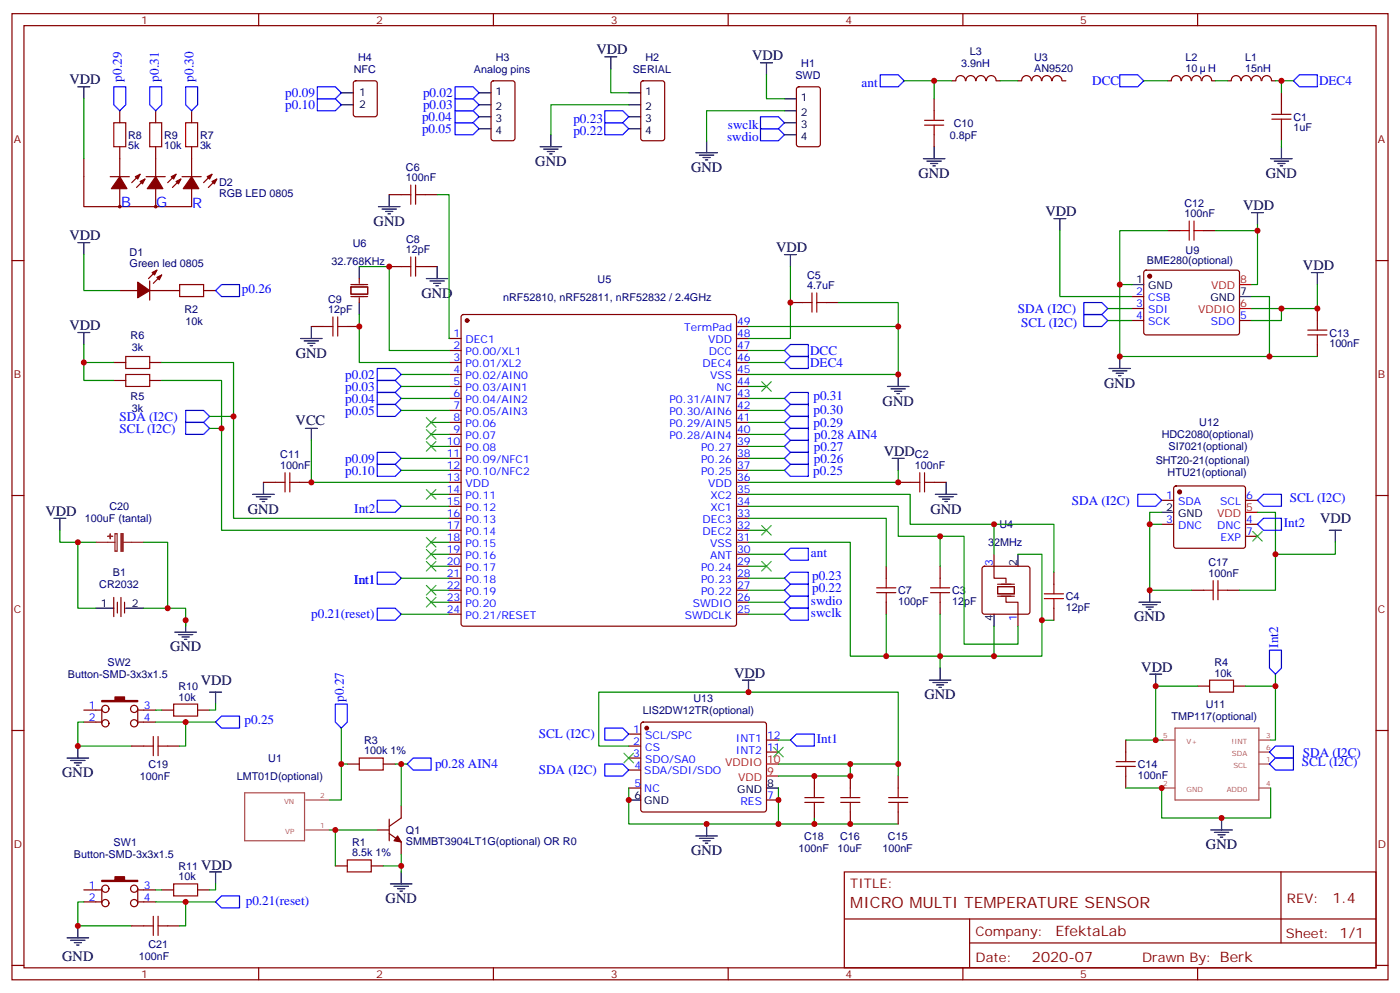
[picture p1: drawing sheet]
<svg xmlns="http://www.w3.org/2000/svg" width="412mm" height="292mm" viewBox="0 0 412 292" stroke-linecap="round" stroke-linejoin="round" font-family="sans-serif">
<g fill="none" stroke="#870000" stroke-width=".35">
<path d="M3.5 4h405.4v284.4h-405.4zM7.1 7.5h398.2v277.3h-398.2zM76.2 4v3.5M145.3 4v3.5M214.5 4v3.5M283.6 4v3.5M352.8 4v3.5M35.3 32.6v3.5M45.9 32.6v3.5M56.4 32.6v3.5M104.3 24l.5-.2h5.6l.7 .4v9.5l-.4 .6-5.9 .1-.7-.5v-9.4zM144.9 24l.4-.2h5.7l.6 .4 .1 16.5-.5 .7h-5.9l-.6-.4-.1-16.5z"/>
<path d="M189 24l.4-.2h5.7l.6 .4 .1 16.5-.5 .7h-5.9l-.6-.4-.1-16.5zM234.8 25.7l.5-.2h5.6l.7 .5 .1 16.5-.5 .6-5.9 .1-.6-.5-.1-16.5zM275.2 29.1v3.5M275.2 39.7v3.5M284.4 23.8a1.41 1.41 0 0 0-1.4-1.6 1.41 1.41 0 0 0-1.4 1.6h-1.1M284.6 23.8a1.41 1.41 0 0 1 1.4-1.6 1.41 1.41 0 0 1 1.4 1.6M287.5 23.8a1.41 1.41 0 0 1 1.4-1.6 1.41 1.41 0 0 1 1.4 1.6M290.6 23.8a1.41 1.41 0 0 1 1.4-1.6 1.41 1.41 0 0 1 1.4 1.6M293.5 23.8h1.1M299.9 23.8h1M301 23.8a1.41 1.41 0 0 1 1.4-1.6 1.41 1.41 0 0 1 1.4 1.6M304 23.8a1.41 1.41 0 0 1 1.4-1.6 1.41 1.41 0 0 1 1.4 1.6"/>
<path d="M306.9 23.8a1.41 1.41 0 0 1 1.4-1.6 1.41 1.41 0 0 1 1.4 1.6M310 23.8a1.41 1.41 0 0 1 1.4-1.6 1.41 1.41 0 0 1 1.4 1.6M312.9 23.8h1.1M344 23.8h1M345.1 23.8a1.41 1.41 0 0 1 1.4-1.6 1.41 1.41 0 0 1 1.4 1.6M348.1 23.8a1.41 1.41 0 0 1 1.4-1.6 1.41 1.41 0 0 1 1.4 1.6M351 23.8a1.41 1.41 0 0 1 1.4-1.6 1.41 1.41 0 0 1 1.4 1.6M354.1 23.8a1.41 1.41 0 0 1 1.4-1.6 1.41 1.41 0 0 1 1.4 1.6M357 23.8h1.1M365.5 23.8a1.41 1.41 0 0 0-1.4-1.6 1.41 1.41 0 0 0-1.4 1.6h-1.1M365.7 23.8a1.41 1.41 0 0 1 1.4-1.6 1.41 1.41 0 0 1 1.4 1.6M368.7 23.8a1.41 1.41 0 0 1 1.4-1.6 1.41 1.41 0 0 1 1.4 1.6"/>
<path d="M371.7 23.8a1.41 1.41 0 0 1 1.4-1.6 1.41 1.41 0 0 1 1.4 1.6M374.6 23.8h1.1M377.5 27.3v3.5M377.5 37.9v3.5M24.7 46.7v14.1h31.7v-5.3M32.5 52h5.6M35.3 43.2v8.8M35.3 55.5v5.3M41.3 51.3l-2.5 2.5M42.7 52.7l-2.5 2.5M43 52h5.7M45.9 43.2v8.8"/>
<path d="M45.9 55.5v5.3M51.9 51.3l-2.5 2.5M53.3 52.7l-2.5 2.5M53.6 52h5.7M56.4 43.2v8.8M62.4 51.3l-2.4 2.5M63.9 52.7l-2.5 2.5M114.7 57.3h3.5M125.2 57.3h3.6M3.5 76.7h3.6M46.2 79.5l-2.5 2.5M114.7 78.5h3.5"/>
<path d="M125.2 78.5h3.6M337.1 79.7l.5-.2 27.1 .1 .4 .6v17.9l-.7 .5-27.1-.1-.4-.6v-17.7zM344 67.9h3.5M354.5 67.9h3.6M405.3 76.7h3.6M35.3 85.5h5.3M44.1 85.5h8.8M44.1 82.7v5.6M47.6 80.9l-2.4 2.5M60 85.5h3.5M91.7 96.1h3.5M102.3 96.1h3.5"/>
<path d="M132.3 99.6h3.5M136.1 92.8l.4-.2h79.8l.5 .2 .2 .5v90.3l-.3 .5-.4 .2h-79.8l-.5-.2-.2-.5v-90.3zM217 99.6h3.5M217 96.1h3.5M232.8 89h3.6M243.4 89h3.5M333.4 87.3h3.5M333.4 90.8h3.5M333.4 94.3h3.5M365.1 94.3h3.6M388.1 90.8v3.5M33.5 106.7h3.5"/>
<path d="M33.5 112h3.5M44.1 106.7h3.5M44.1 112h3.5M132.3 103.2h3.5M132.3 106.7h3.5M132.3 110.2h3.5M132.3 113.7h3.5M132.3 117.3h3.5M217 103.2h3.5M217 106.7h3.5M217 110.2h3.5M217 113.7h3.5"/>
<path d="M217 117.3h3.5M388.1 101.4v3.5M132.3 120.8h3.5M132.3 124.3h3.5M132.3 127.8h3.5M132.3 131.4h3.5M132.3 134.9h3.5M132.3 138.4h3.5M217 120.8h3.5M217 124.3h3.5M217 127.8h3.5M217 131.4h3.5"/>
<path d="M217 134.9h3.5M217 138.4h3.5M3.5 145.8h3.6M77.6 142h3.5M88.2 142h3.5M132.3 142h3.5M132.3 145.5h3.5M132.3 149h3.5M132.3 152.5h3.5M132.3 156.1h3.5M132.3 159.6h3.5M217 142h3.5"/>
<path d="M217 145.5h3.5M217 149h3.5M217 152.5h3.5M217 156.1h3.5M217 159.6h3.5M264.6 142h3.5M275.2 142h3.5M342.2 147.2h3.5M342.2 154.3h3.5M346 143.2l.4-.2h19.8l.5 .2 .2 .5v17l-.2 .5-.5 .2h-19.8l-.5-.3-.2-.4v-17zM366.9 147.2h3.5M366.9 154.3h3.5"/>
<path d="M366.9 157.8h3.5M405.3 145.8h3.6M33.5 175.8v5.7M34.6 177.2v3.2M35.6 175.8v5.7M36.7 177.2v3.2M132.3 163.1h3.5M132.3 166.7h3.5M132.3 170.2h3.5M132.3 173.7h3.5M132.3 177.2h3.5M217 163.1h3.5"/>
<path d="M217 166.7h3.5M217 170.2h3.5M217 173.7h3.5M217 177.2h3.5M261.1 166.7v3.5M261.1 177.2v3.6M276.9 166.7v3.5M276.9 177.2v3.6M289.5 166.9l.5-.2h12.7l.5 .2 .2 .5v12.7l-.2 .5-.5 .2h-12.7l-.5-.3-.2-.4v-12.7zM292.8 163.1v3.6M310.4 168.4v3.5M310.4 179v3.5"/>
<path d="M351 173.7h3.5M361.6 173.7h3.5M132.3 180.8h3.5M217 180.8h3.5M299.9 180.8v3.5M3.5 215h3.6M24.7 209h5.3M24.7 212.5h5.3M30 208.6v4.3M38.8 219.6h3.5M40.6 208.6v4.3M40.6 209h5.3"/>
<path d="M40.6 212.5h5.3M47.6 209h3.6M49.4 219.6h3.5M58.2 209h3.5M185.2 219.6h3.5M185.2 216h3.5M189 212.7l.4-.2h35.7l.5 .2 .2 .5-.1 25.3-.6 .5-35.9-.1-.5-.6v-25.1zM225.8 217.8h3.5M331.6 217.8v3.5M352.8 201.9h3.5M363.4 201.9h3.5M405.3 215h3.6"/>
<path d="M102.3 224.9h3.5M112.9 224.9h3.5M118.2 237.2v3.5l-3.5 2.5M185.2 223.1h3.5M185.2 226.6h3.5M185.2 231.9h3.5M225.8 235.4h3.5M225.8 221.3h3.5M239.9 228.4v3.5M239.9 239v3.5M250.5 228.4v3.5M250.5 239v3.5"/>
<path d="M264.6 228.4v3.5M264.6 239v3.5M331.6 228.4v3.5M98.8 254.8h3.5M109.4 254.8h3.5M111.1 244.3h3.6M114.7 245.3l3.5 2.5v3.5M114.7 241.1v6.3M248.7 256.6h156.6v28.2h-156.6zM377.3 256.6v20.9M24.7 261.9h5.3M24.7 265.4h5.3"/>
<path d="M30 261.5v4.3M38.8 272.5h3.5M40.6 261.9h5.3M40.6 265.4h5.3M40.6 261.5v4.3M47.6 261.9h3.6M49.4 272.5h3.5M58.2 261.9h3.5M248.7 270.5h156.5M285.6 277.5h119.6M285.6 270.5v14.1M3.5 284.1h3.6"/>
<path d="M76.2 284.8v3.6M145.3 284.8v3.6M214.5 284.8v3.6M283.6 284.8v3.6M352.8 284.8v3.6M405.3 284.1h3.6"/>
<circle cx="35.3" cy="60.8" r=".35"/>
<circle cx="45.9" cy="60.8" r=".35"/>
<circle cx="31" cy="212.9" r="1.06"/>
<circle cx="31" cy="208.6" r="1.06"/>
<circle cx="39.5" cy="212.9" r="1.06"/>
<circle cx="39.5" cy="208.6" r="1.06"/>
<circle cx="31" cy="261.6" r="1.06"/>
<circle cx="31" cy="265.8" r="1.06"/>
<circle cx="39.5" cy="261.6" r="1.06"/>
<circle cx="39.5" cy="265.8" r="1.06"/>
</g>
<g fill="#870000" stroke="#870000" stroke-width=".35">
<path d="M62.4 53.4l1.5-.7-.8 1.4z"/>
<path d="M61 52l1.4-.7-.7 1.4z"/>
<path d="M56.4 52l2.2 3.5h-4.6z"/>
<path d="M45.9 52l2.1 3.5h-4.6z"/>
<path d="M50.4 52l1.5-.7-.7 1.4z"/>
<path d="M51.9 53.4l1.4-.7-.7 1.4z"/>
<path d="M35.3 52l2.1 3.5h-4.6z"/>
<path d="M39.9 52l1.4-.7-.7 1.4z"/>
<path d="M41.3 53.4l1.4-.7-.7 1.4z"/>
<path d="M30 259.1h3.9v-1.1h2.8v1.1h3.9v.3h-10.6z"/>
<path d="M30 206.2h3.9v-1.1h2.8v1.1h3.9v.3h-10.6z"/>
<path d="M46.2 81.6l1.4-.7-.7 1.4z"/>
<path d="M44.8 80.2l1.4-.7-.7 1.4z"/>
<path d="M40.6 83l3.5 2.5-3.5 2.1z"/>
<path d="M117.1 246l1.1 1.8-2.1-.4z"/>
<circle cx="137.6" cy="94.3" r=".53"/>
<circle cx="190.5" cy="214.3" r=".53"/>
<circle cx="338.7" cy="81.3" r=".53"/>
<circle cx="347.5" cy="144.8" r=".53"/>
</g>
<g fill="none" stroke="#00f" stroke-width=".35">
<path d="M33.5 25.5h3.5v5.3l-1.7 1.8-1.8-1.8zM44.1 25.5h3.5v5.3l-1.7 1.8-1.8-1.8zM54.7 25.5h3.5v5.3l-1.8 1.8-1.7-1.8zM93.5 25.5h5.3l1.7 1.8-1.7 1.8h-5.3zM93.5 29.1h5.3l1.7 1.7-1.7 1.8h-5.3zM134.1 32.6h5.2l1.8 1.8-1.8 1.7h-5.2zM134.1 36.1h5.2l1.8 1.8-1.8 1.8h-5.2zM134.1 29.1h5.2l1.8 1.7-1.8 1.8h-5.2zM134.1 25.5h5.2l1.8 1.8-1.8 1.8h-5.2zM178.2 36.1h5.2l1.8 1.8-1.8 1.8h-5.2zM178.2 32.6h5.2l1.8 1.8-1.8 1.7h-5.2zM224 34.4h5.3l1.8 1.7-1.8 1.8h-5.3z"/>
<path d="M224 37.9h5.3l1.8 1.8-1.8 1.7h-5.3zM259.3 22h5.3l1.7 1.8-1.7 1.7h-5.3zM329.8 22h5.3l1.8 1.8-1.8 1.7h-5.3zM381 23.8l1.8-1.8h5.3v3.5h-5.3zM63.5 85.5l1.8-1.8h5.3v3.6h-5.3zM319.3 89h5.3l1.7 1.8-1.7 1.8h-5.3zM319.3 92.6h5.3l1.7 1.7-1.7 1.8h-5.3zM111.1 108.4h5.3l1.8 1.8-1.8 1.8h-5.3zM111.1 112h5.3l1.8 1.7-1.8 1.8h-5.3zM111.1 115.5h5.3l1.8 1.8-1.8 1.7h-5.3zM111.1 119h5.3l1.8 1.8-1.8 1.8h-5.3zM231.1 117.3l1.7-1.8h5.3v3.5h-5.3z"/>
<path d="M231.1 103.2l1.7-1.8h5.3v3.5h-5.3zM231.1 106.7l1.7-1.8h5.3v3.5h-5.3zM54.7 124.3h5.3l1.7 1.8-1.7 1.7h-5.3zM54.7 120.8h5.3l1.7 1.8-1.7 1.7h-5.3zM111.1 133.1h5.3l1.8 1.8-1.8 1.8h-5.3zM111.1 136.7h5.3l1.8 1.7-1.8 1.8h-5.3zM231.1 120.8l1.7-1.8h5.3v3.6h-5.3zM231.1 124.3l1.7-1.7h5.3v3.5h-5.3zM231.1 138.4l1.7-1.7h5.3v3.5h-5.3zM231.1 134.9l1.7-1.8h5.3v3.6h-5.3zM231.1 131.4l1.7-1.8h5.3v3.5h-5.3zM232.8 126.1h5.3v3.5h-5.3l-1.7-1.8z"/>
<path d="M111.1 147.2h5.3l1.8 1.8-1.8 1.8h-5.3zM335.1 145.5h5.3l1.8 1.7-1.8 1.8h-5.3zM370.4 147.2l1.8-1.7h5.3v3.5h-5.3zM370.4 154.3l1.8-1.8h5.3v3.6h-5.3zM111.1 179h5.3l1.8 1.8-1.8 1.7h-5.3zM111.1 168.4h5.3l1.8 1.8-1.8 1.7h-5.3zM231.1 177.2l1.7-1.7h5.3v3.5h-5.3zM231.1 163.1l1.7-1.7h5.3v3.5h-5.3zM231.1 170.2l1.7-1.8h5.3v3.5h-5.3zM232.8 179h5.3v3.5h-5.3l-1.7-1.7zM232.8 171.9h5.3v3.6h-5.3l-1.7-1.8zM373.9 191.3h3.6v5.3l-1.8 1.8-1.8-1.8z"/>
<path d="M63.5 212.5l1.8-1.8h5.3v3.6h-5.3zM98.8 207.2h3.5v5.3l-1.8 1.8-1.7-1.8zM178.2 214.3h5.2l1.8 1.7-1.8 1.8h-5.2zM232.8 217.8l1.8-1.8h5.3v3.6h-5.3zM119.9 224.9l1.8-1.8h5.3v3.5h-5.3zM178.2 224.9h5.2l1.8 1.7-1.8 1.8h-5.2zM373.9 224.9l1.8-1.8h5.3v3.5h-5.3zM373.9 221.3l1.8-1.7h5.3v3.5h-5.3zM63.5 265.4l1.8-1.7h5.3v3.5h-5.3z"/>
</g>
<g fill="none" stroke="#008700" stroke-width=".35">
<path d="M24.7 29.1v17.6M179.9 20.2v7.1h5.3M185.2 30.8h-22.9v8.9M225.8 22v7.1h5.3M231.1 32.6h-23v8.8M266.3 23.8h14.2M275.2 23.8v5.3M294.6 23.8h5.3M336.9 23.8h7.1M358.1 23.8h3.5M375.7 23.8h5.3M377.5 23.8v3.5"/>
<path d="M128.8 57.3h3.5v42.3M377.5 41.4v1.8M24.7 74.9v10.6h10.6M105.8 78.5h8.9v24.7h17.6M232.8 78.5v21.1h-12.3M312.2 67.9v19.4h21.2M344 67.9h-14.2v15.8M358.1 67.9h12.3M370.4 66.1v17.6h-1.7M105.8 92.6v14.1h26.5M220.5 96.1h44.1M246.9 89h17.7v21.2h-44.1"/>
<path d="M326.3 90.8h7.1M326.3 94.3h7.1M333.4 83.7h-3.6v21.2h44.1M368.7 90.8h8.8v3.5h-8.8M368.7 87.3h5.2v17.6h14.2M388.1 83.7v7.1h-10.6M24.7 101.4v10.6h8.8M24.7 106.7h8.8M47.6 112h17.7v14.1M47.6 106.7h21.2v15.9h-7.1M118.2 110.2h14.1M118.2 113.7h14.1"/>
<path d="M118.2 117.3h14.1M220.5 113.7h5.3M220.5 117.3h10.6M220.5 106.7h10.6M220.5 103.2h10.6M61.7 126.1h3.6v30h67M68.8 122.6v29.9h63.5M91.7 129.6v12.4h40.6M118.2 120.8h14.1M118.2 134.9h14.1M118.2 138.4h14.1M127 124.3h5.3"/>
<path d="M127 131.4h5.3M127 127.8h5.3M220.5 120.8h10.6M220.5 134.9h10.6M220.5 138.4h10.6M220.5 124.3h10.6M220.5 131.4h10.6M220.5 127.8h10.6M264.6 138.4v3.6h-44.1M17.6 156.1v3.5h5.3M28.2 159.6h-5.3v19.4h5.3M42.3 159.6h7.1v19.4h-7.1"/>
<path d="M118.2 149h14.1M127 159.6h5.3M127 145.5h5.3M220.5 145.5h47.6v8.8h24.7v8.8M220.5 149h44.1v8.8h19.4v31.8h15.9v-5.3M220.5 159.6h30v33.5h26.4v3.5M220.5 152.5h40.6v14.2M220.5 156.1h5.3M276.9 157.8v8.9M292.8 154.3h17.6v14.1M338.7 154.3h3.5M342.2 150.8h-3.5v22.9h12.3"/>
<path d="M370.4 150.8h5.3v22.9h-10.6M393.3 159.6v3.5h-17.6M49.4 179h5.3v5.3M118.2 170.2h14.1M127 177.2h5.3M127 163.1h5.3M127 166.7h5.3M127 173.7h5.3M220.5 177.2h10.6M220.5 163.1h10.6M220.5 166.7h5.3M220.5 170.2h10.6"/>
<path d="M220.5 173.7h10.6M299.9 163.1h7v19.4h3.5M118.2 180.8h14.1M220.5 180.8h10.6M261.1 180.8v12.3M276.9 180.8v12.3h30v-10.6M292.8 184.3v8.8M375.7 198.4v19.4h-1.4M24.7 212.5h-1.8v7.1h15.9M45.9 209h1.7M45.9 212.5h17.6M54.7 212.5v7.1h-1.8"/>
<path d="M63.5 207.2v1.8h-1.8M100.5 214.3v21.1h-3.5M185.2 219.6h-8.8v-15.9h88.2v21.2M229.3 217.8h3.5M331.6 217.8h8.8M352.8 201.9h-12.4v15.9h2.1M366.9 201.9h8.8M100.5 224.9h1.8M116.4 224.9h1.8v12.3M118.2 224.9h1.7M185.2 231.9v10.6h44.1v-10.6M229.3 224.9h35.3v3.5"/>
<path d="M250.5 224.9v3.5h-21.2M331.6 231.9h10.6M342.5 231.9h-.3v8.8h32.1v-8.8M97 244.3h14.1M98.8 244.3v10.5M112.9 254.8h5.3M118.2 251.3v5.3M229.3 242.5h10.6M239.9 240.7v1.8h24.7M24.7 265.4h-1.8v7.1h15.9M45.9 261.9h1.7M45.9 265.4h17.6"/>
<path d="M54.7 265.4v7.1h-1.8M63.5 260.1v1.8h-1.8"/>
</g>
<g fill="none" stroke="#000" stroke-width=".35">
<path d="M178.2 16.7h3.5M179.9 16.7v3.5M224 18.5h3.5M225.8 18.5v3.5M22.9 25.5h3.6M24.7 25.5v3.6M100.5 27.3h3.6M100.5 30.8h3.6M141.1 27.3h3.5M141.1 30.8h3.5M141.1 34.4h3.5M141.1 37.9h3.5"/>
<path d="M162.3 39.7v3.5M185.2 27.3h3.5M185.2 30.8h3.5M185.2 34.4h3.5M185.2 37.9h3.5M231.1 29.1h3.5M231.1 32.6h3.5M231.1 36.1h3.5M231.1 39.7h3.5M114.7 57.3v3.5M159.1 43.2h6.4M160.2 43.9h4.2"/>
<path d="M161.2 44.6h2.1M161.9 45.3h.7M205 44.9h6.3M206 45.6h4.3M207.1 46.4h2.1M207.8 47.1h.7M208.1 41.4v3.5M272 46.7h6.3M273 47.4h4.3M274.1 48.1h2.1M274.8 48.8h.7M275.2 43.2v3.5"/>
<path d="M374.3 46.7h6.3M375.4 47.4h4.2M376.4 48.1h2.1M377.1 48.8h.7M377.5 43.2v3.5M22.9 71.4h3.6M24.7 71.4v3.5M105.8 78.5v3.5M111.5 60.8h6.3M112.5 61.5h4.3M113.6 62.2h2.1M114.3 62.9h.7"/>
<path d="M128.8 78.5v3.5M231.1 74.9h3.5M232.8 74.9v3.6M310.4 64.3h3.6M312.2 64.3v3.6M368.7 62.6h3.5M370.4 62.6v3.5M22.9 97.9h3.6M24.7 97.9v3.5M88.5 99.6h6.4M91.7 96.1v3.5M105.8 89v3.6"/>
<path d="M125.6 82h6.3M126.6 82.7h4.3M127.7 83.4h2.1M128.4 84.1h.7M333.4 83.7h3.5M365.1 87.3h3.6M386.3 80.2h3.5M388.1 80.2v3.5M89.6 100.3h4.2M90.7 101h2.1M91.4 101.7h.7M261.4 113.7h6.4"/>
<path d="M262.5 114.4h4.2M263.5 115.1h2.1M264.2 115.9h.7M264.6 110.2v3.5M326.7 108.4h6.3M327.7 109.1h4.3M328.8 109.9h2.1M329.5 110.6h.7M329.8 104.9v3.5M90 126.1h3.5M91.7 126.1v3.5M262.8 134.9h3.5"/>
<path d="M264.6 134.9v3.5M15.9 152.5h3.5M17.6 152.5v3.6M74.4 145.5h6.4M75.5 146.2h4.2M76.6 146.9h2.1M77.3 147.6h.7M77.6 142v3.5M275.5 145.5h6.4M276.6 146.2h4.2M277.6 146.9h2.2M278.3 147.6h.7"/>
<path d="M278.7 142v3.5M342.2 150.8h3.5M391.6 156.1h3.5M393.3 156.1v3.5M28.2 179h5.3M37 179h5.3M299.9 163.1v3.6M335.5 177.2h6.3M336.5 177.9h4.3M337.6 178.6h2.1M338.3 179.4h.7M338.7 173.7v3.5"/>
<path d="M51.5 186.1h6.4M52.6 186.8h4.2M53.6 187.5h2.1M54.3 188.2h.7M54.7 182.5v3.6M276.9 196.6v3.6M292.8 180.8v3.5M338.7 198.4h3.5M340.4 198.4v3.5M22.9 219.6v3.5M61.7 203.7h3.6M63.5 203.7v3.5"/>
<path d="M218.7 200.2h3.5M220.5 200.2v3.5M273.8 200.2h6.3M274.8 200.9h4.2M275.9 201.6h2.1M276.6 202.3h.7M19.8 223.1h6.3M20.8 223.8h4.2M21.9 224.5h2.1M22.6 225.2h.7M185.2 235.4h3.5M225.8 231.9h3.5"/>
<path d="M61.7 256.6h3.6M63.5 256.6v3.5M118.2 256.6v3.5M205 246h6.3M206 246.7h4.3M207.1 247.4h2.1M207.8 248.1h.7M208.1 242.5v3.5M356.7 244.3h6.3M357.7 245h4.2M358.8 245.7h2.1M359.5 246.4h.7"/>
<path d="M359.8 240.7v3.6M19.8 276h6.3M20.8 276.7h4.2M21.9 277.4h2.1M22.6 278.1h.7M22.9 272.5v3.5M115 260.1h6.4M116.1 260.8h4.2M117.1 261.5h2.1M117.8 262.3h.7"/>
</g>
<g fill="none" stroke="#a10000" stroke-width=".35">
<path d="M33.5 36.1h3.5v7.1h-3.5zM44.1 36.1h3.5v7.1h-3.5zM54.7 36.1h3.5v7.1h-3.5zM272.3 36.8h5.7M272.3 35.4h5.7M275.2 32.6v2.8M275.2 36.8v2.9M374.6 35.1h5.7M374.6 33.7h5.7M377.5 30.8v2.9M377.5 35.1v2.8M118.2 57.3h2.8"/>
<path d="M121 54.5v5.6M122.4 54.5v5.6M122.4 57.3h2.8M118.2 78.5h2.8M121 75.6v5.7M122.4 78.5h2.8M122.4 75.6v5.7M347.5 67.9h2.8M350.3 65.1v5.6M351.7 67.9h2.8M351.7 65.1v5.6M52.9 83.7h7.1v3.6h-7.1z"/>
<path d="M95.2 96.1h2.9M98.1 93.3v5.6M99.5 96.1h2.8M99.5 93.3v5.6M236.4 89h2.8M239.2 86.2v5.7M240.6 89h2.8M240.6 86.2v5.7M385.2 98.6h5.7M385.2 97.2h5.7M388.1 94.3v2.9M388.1 98.6v2.8"/>
<path d="M37 110.2h7.1v3.5h-7.1zM37 104.9h7.1v3.5h-7.1zM84 139.1v5.7M85.4 139.1v5.7M270.9 139.1v5.7M272.3 139.1v5.7M81.1 142h2.9M85.4 142h2.8M268.1 142h2.8M272.3 142h2.9M258.2 174.4h5.7M258.2 173h5.7"/>
<path d="M261.1 170.2v2.8M261.1 174.4v2.8M274.1 174.4h5.7M274.1 173h5.7M276.9 170.2v2.8M276.9 174.4v2.8M307.6 176.2h5.7M307.6 174.8h5.7M310.4 171.9v2.9M310.4 176.2v2.8M354.5 173.7h2.9M357.4 170.9v5.6"/>
<path d="M358.8 173.7h2.8M358.8 170.9v5.6M42.3 219.6h2.9M45.2 216.7v5.7M46.6 216.7v5.7M46.6 219.6h2.8M51.2 207.2h7v3.5h-7zM356.3 200.2h7.1v3.5h-7.1zM105.8 223.1h7.1v3.5h-7.1zM237.1 236.1h5.6M237.1 234.7h5.6M239.9 231.9v2.8"/>
<path d="M239.9 236.1v2.9M247.6 236.1h5.7M247.6 234.7h5.7M250.5 231.9v2.8M250.5 236.1v2.9M261.8 236.1h5.6M261.8 234.7h5.6M264.6 231.9v2.8M264.6 236.1v2.9M328.8 225.6h5.6M328.8 224.2h5.6M331.6 221.3v2.9"/>
<path d="M331.6 225.6v2.8M102.3 253.1h7.1v3.5h-7.1zM42.3 272.5h2.9M45.2 269.7v5.6M46.6 269.7v5.6M46.6 272.5h2.8M51.2 260.1h7v3.6h-7z"/>
</g>
<g fill="none" stroke="#3c3" stroke-width=".35">
<path d="M224.4 112.3l2.8 2.8M227.2 112.3l-2.8 2.8M125.6 122.9l2.8 2.8M125.6 126.4l2.8 2.9M125.6 130l2.8 2.8M128.4 122.9l-2.8 2.8M128.4 126.4l-2.8 2.9M128.4 130l-2.8 2.8M125.6 158.2l2.8 2.8M125.6 144.1l2.8 2.8M128.4 158.2l-2.8 2.8M128.4 144.1l-2.8 2.8"/>
<path d="M224.4 154.7l2.8 2.8M227.2 154.7l-2.8 2.8M369 156.4l2.8 2.8M371.8 156.4l-2.8 2.8M125.6 175.8l2.8 2.8M125.6 172.3l2.8 2.8M125.6 165.2l2.8 2.9M125.6 161.7l2.8 2.8M128.4 175.8l-2.8 2.8M128.4 172.3l-2.8 2.8M128.4 165.2l-2.8 2.9M128.4 161.7l-2.8 2.8"/>
<path d="M224.4 165.2l2.8 2.9M227.2 165.2l-2.8 2.9M227.9 219.9l2.8 2.8M230.7 219.9l-2.8 2.8M183.8 221.7l2.8 2.8M186.6 221.7l-2.8 2.8"/>
</g>
<path d="M342.5 217.8h3.5M346.1 214.3h24.7v21.1h-24.7zM370.8 217.8h3.5M72.1 233.3h17.6v14.1h-17.6zM90.1 235.4h6.9M342.5 231.9h3.5M370.8 224.9h3.5M370.8 231.9h3.5M370.8 221.3h3.5M90.1 244.3h6.9" fill="none" stroke="#a64a4a" stroke-width=".35"/>
<path d="M103.4 84.5h4.9v2.1h-4.9zM103.4 87.3h4.9M103.4 83.7h4.9M105.8 82v1.4M105.8 87.6v1.4M292.8 166.7v3.5h3.5v1.4M293.9 172.6h4.9v2.2h-4.9zM293.9 175.5h4.9M293.9 171.9h4.9M296.3 175.8v1.4h3.6v3.6" fill="none" stroke="#870012" stroke-width=".35"/>
<path d="M365.1 90.8h3.6M365.1 83.7h3.6M366.9 150.8h3.5M225.8 228.4h3.5M225.8 224.9h3.5" fill="none" stroke="#f00" stroke-width=".35"/>
<path d="M28.2 159.6h5.7M33.9 157.1h.6v5.1h-.6zM36.3 159.6h6" fill="none" stroke="#8c2424" stroke-width=".35"/>
<g fill="#8c2424" stroke="#8c2424" stroke-width=".35">
<path d="M35.6 157.1h.7v5.1h-.7z"/>
<path d="M32.5 157.1v1.4z"/>
<path d="M31.7 157.8l1.5 .1z"/>
</g>
<g fill="#c00">
<circle cx="275.2" cy="23.8" r=".88"/>
<circle cx="22.9" cy="272.5" r=".88"/>
<circle cx="54.7" cy="265.4" r=".88"/>
<circle cx="22.9" cy="219.6" r=".88"/>
<circle cx="54.7" cy="212.5" r=".88"/>
<circle cx="100.5" cy="224.9" r=".88"/>
<circle cx="118.2" cy="254.8" r=".88"/>
<circle cx="98.8" cy="244.3" r=".88"/>
<circle cx="118.2" cy="224.9" r=".88"/>
<circle cx="24.7" cy="106.7" r=".88"/>
<circle cx="91.7" cy="142" r=".88"/>
<circle cx="114.7" cy="78.5" r=".88"/>
<circle cx="105.8" cy="96.1" r=".88"/>
<circle cx="232.8" cy="89" r=".88"/>
<circle cx="264.6" cy="110.2" r=".88"/>
<circle cx="264.6" cy="96.1" r=".88"/>
<circle cx="377.5" cy="23.8" r=".88"/>
<circle cx="264.6" cy="142" r=".88"/>
<circle cx="292.8" cy="154.3" r=".88"/>
<circle cx="276.9" cy="157.8" r=".88"/>
<circle cx="306.9" cy="182.5" r=".88"/>
<circle cx="276.9" cy="193.1" r=".88"/>
<circle cx="185.2" cy="235.4" r=".88"/>
<circle cx="229.3" cy="235.4" r=".88"/>
<circle cx="208.1" cy="242.5" r=".88"/>
<circle cx="239.9" cy="242.5" r=".88"/>
<circle cx="229.3" cy="242.5" r=".88"/>
<circle cx="264.6" cy="224.9" r=".88"/>
<circle cx="220.5" cy="203.7" r=".88"/>
<circle cx="250.5" cy="224.9" r=".88"/>
<circle cx="250.5" cy="228.4" r=".88"/>
<circle cx="239.9" cy="228.4" r=".88"/>
<circle cx="250.5" cy="242.5" r=".88"/>
<circle cx="68.8" cy="122.6" r=".88"/>
<circle cx="375.7" cy="201.9" r=".88"/>
<circle cx="340.4" cy="201.9" r=".88"/>
<circle cx="342.2" cy="231.9" r=".88"/>
<circle cx="340.4" cy="217.8" r=".88"/>
<circle cx="65.3" cy="126.1" r=".88"/>
<circle cx="49.4" cy="179" r=".88"/>
<circle cx="54.7" cy="182.5" r=".88"/>
<circle cx="22.9" cy="159.6" r=".88"/>
<circle cx="359.8" cy="240.7" r=".88"/>
<circle cx="261.1" cy="193.1" r=".88"/>
<circle cx="377.5" cy="90.8" r=".88"/>
<circle cx="388.1" cy="90.8" r=".88"/>
<circle cx="373.9" cy="104.9" r=".88"/>
<circle cx="329.8" cy="104.9" r=".88"/>
<circle cx="329.8" cy="83.7" r=".88"/>
<circle cx="370.4" cy="67.9" r=".88"/>
<circle cx="338.7" cy="173.7" r=".88"/>
<circle cx="375.7" cy="163.1" r=".88"/>
<circle cx="292.8" cy="193.1" r=".88"/>
<circle cx="338.7" cy="154.3" r=".88"/>
</g>
<text font-size="4.6" fill="#800" x="250.5" y="267.2">MICRO MULTI TEMPERATURE SENSOR</text>
<g font-size="4.2">
<text x="175.7" y="16">VDD</text>
<text x="221.5" y="17.8">VDD</text>
<text x="20.5" y="24.8">VDD</text>
<text x="157.7" y="48.8">GND</text>
<text x="203.6" y="50.6">GND</text>
<text x="270.6" y="52.4">GND</text>
<text x="372.9" y="52.4">GND</text>
<text x="308" y="63.6">VDD</text>
<text x="366.2" y="61.9">VDD</text>
<text x="20.5" y="70.7">VDD</text>
<text x="110.1" y="66.5">GND</text>
<text x="228.6" y="74.2">VDD</text>
<text x="383.8" y="79.5">VDD</text>
<text x="124.2" y="87.6">GND</text>
<text x="20.5" y="97.2">VDD</text>
<text x="87.1" y="105.3">GND</text>
<text x="260" y="119.4">GND</text>
<text x="325.3" y="114.1">GND</text>
<text x="87.1" y="125">VCC</text>
<text x="260.3" y="134.2">VDD</text>
<text x="13.4" y="151.8">VDD</text>
<text x="73" y="151.1">GND</text>
<text x="274.1" y="151.1">GND</text>
<text x="388.8" y="154">VDD</text>
<text x="334.1" y="182.9">GND</text>
<text x="50.1" y="191.7">GND</text>
<text x="336.2" y="197.7">VDD</text>
<text x="59.1" y="201.6">VDD</text>
<text x="216.3" y="199.5">VDD</text>
<text x="272.3" y="205.8">GND</text>
<text x="18.3" y="228.7">GND</text>
<text x="203.6" y="251.7">GND</text>
<text x="355.2" y="249.9">GND</text>
<text x="59.3" y="255.9">VDD</text>
<text x="113.6" y="265.8">GND</text>
<text x="18.3" y="282.7">GND</text>
</g>
<g font-size="4.2" fill="#00f">
<text x="35.7" y="61">B</text>
<text x="46" y="61">G</text>
<text x="56.6" y="61.3">R</text>
</g>
<g font-size="4.2" fill="#800">
<text x="392.5" y="265.9">1.4</text>
<text x="310.9" y="275.4">EfektaLab</text>
<text x="304" y="283.2">2020-07</text>
</g>
<g font-size="3.9" fill="#00f">
<text x="35.9" y="24" transform="rotate(-90 35.9 24)">p0.29</text>
<text x="46.8" y="24" transform="rotate(-90 46.8 24)">p0.31</text>
<text x="57" y="24" transform="rotate(-90 57 24)">p0.30</text>
<text x="84" y="28.6">p0.09</text>
<text x="124.6" y="28.6">p0.02</text>
<text x="253.8" y="25.5">ant</text>
<text x="321.8" y="25.1">DCC</text>
<text x="388.6" y="25">DEC4</text>
<text x="84" y="32.1">p0.10</text>
<text x="124.3" y="35.6">p0.04</text>
<text x="124.6" y="32.1">p0.03</text>
<text x="124.3" y="39.2">p0.05</text>
<text x="168.9" y="39.7">p0.22</text>
<text x="168.9" y="36.1">p0.23</text>
<text x="214.2" y="41.4">swdio</text>
<text x="214.4" y="37.9">swclk</text>
<text x="71.3" y="86.3">p0.26</text>
<text x="299.9" y="92.1">SDA (I2C)</text>
<text x="300.8" y="96.4">SCL (I2C)</text>
<text x="238.6" y="104.4">DCC</text>
<text x="238.6" y="107.9">DEC4</text>
<text x="101.7" y="111.5">p0.02</text>
<text x="101.7" y="115">p0.03</text>
<text x="101.7" y="118.5">p0.04</text>
<text x="239.6" y="117.8">p0.31</text>
<text x="35.2" y="123.8">SDA (I2C)</text>
<text x="101.7" y="122.1">p0.05</text>
<text x="239.6" y="121.7">p0.30</text>
<text x="239.6" y="125.6">p0.29</text>
<text x="35.2" y="127.4">SCL (I2C)</text>
<text x="239.9" y="129.1">p0.28 AIN4</text>
<text x="101.7" y="136.2">p0.09</text>
<text x="239.7" y="136.2">p0.26</text>
<text x="239.7" y="132.6">p0.27</text>
<text x="101.7" y="139.7">p0.10</text>
<text x="239.6" y="139.7">p0.25</text>
<text x="315.7" y="148.5">SDA (I2C)</text>
<text x="379.9" y="147.8">SCL (I2C)</text>
<text x="104.4" y="150.8">Int2</text>
<text x="378.2" y="155.1">Int2</text>
<text x="238.9" y="163.9">ant</text>
<text x="104.4" y="172">Int1</text>
<text x="239.2" y="170.7">p0.23</text>
<text x="238.9" y="178.1">swdio</text>
<text x="239.2" y="174.3">p0.22</text>
<text x="91.7" y="182">p0.21(reset)</text>
<text x="238.9" y="181.6">swclk</text>
<text x="376.5" y="190.6" transform="rotate(-90 376.5 190.6)">Int2</text>
<text x="101.3" y="206.5" transform="rotate(-90 101.3 206.5)">p0.27</text>
<text x="72.1" y="213.1">p0.25</text>
<text x="158.7" y="217.3">SCL (I2C)</text>
<text x="240.6" y="218.6">Int1</text>
<text x="128.1" y="226.1">p0.28 AIN4</text>
<text x="158.7" y="227.9">SDA (I2C)</text>
<text x="383.4" y="225.4">SCL (I2C)</text>
<text x="383.8" y="222.6">SDA (I2C)</text>
<text x="72.4" y="266.3">p0.21(reset)</text>
</g>
<g font-size="3.9" fill="#800">
<text x="250.5" y="261.2">TITLE:</text>
<text x="379.1" y="265.9">REV:</text>
<text x="287.4" y="275.4">Company:</text>
<text x="378.7" y="276">Sheet: 1/1</text>
<text x="287.4" y="283.1">Date:</text>
<text x="336.4" y="283.2">Drawn By: Berk</text>
</g>
<g font-size="3.2" fill="#800">
<text x="41.6" y="7">1</text>
<text x="110.8" y="7">2</text>
<text x="179.9" y="7">3</text>
<text x="249.1" y="7">4</text>
<text x="318.2" y="7">5</text>
<text x="4.1" y="42.1">A</text>
<text x="405.9" y="42.1">A</text>
<text x="4.1" y="111.3">B</text>
<text x="405.9" y="111.3">B</text>
<text x="4.1" y="180.4">C</text>
<text x="405.9" y="180.4">C</text>
<text x="4.1" y="249.6">D</text>
<text x="405.9" y="249.6">D</text>
<text x="41.6" y="287.8">1</text>
<text x="110.8" y="287.8">2</text>
<text x="179.9" y="287.8">3</text>
<text x="249.1" y="287.8">4</text>
<text x="318.2" y="287.8">5</text>
</g>
<g font-size="3.2" fill="#000080">
<text x="105.5" y="17.9">H4</text>
<text x="146.1" y="17.9">H3</text>
<text x="190.2" y="17.9">H2</text>
<text x="285.7" y="16.1">L3</text>
<text x="304.6" y="17.8">U3</text>
<text x="104.2" y="21.4">NFC</text>
<text x="139.6" y="21.4">Analog pins</text>
<text x="186.4" y="21.4">SERIAL</text>
<text x="234.3" y="23.1">SWD</text>
<text x="236" y="19.6">H1</text>
<text x="283.1" y="19.6">3.9nH</text>
<text x="304.6" y="21.2">AN9520</text>
<text x="349.2" y="21.2">10</text>
<text x="349.2" y="18">L2</text>
<text x="355.9" y="21.2">H</text>
<text x="366.8" y="21.2">15nH</text>
<text x="366.8" y="18">L1</text>
<text x="381" y="35.5">C1</text>
<text x="37.7" y="40.8">R8</text>
<text x="48.3" y="40.8">R9</text>
<text x="58.9" y="40.8">R7</text>
<text x="279.8" y="40.8">0.8pF</text>
<text x="281" y="37.3">C10</text>
<text x="381" y="38.7">1uF</text>
<text x="37.7" y="43.9">5k</text>
<text x="48.3" y="43.9">10k</text>
<text x="58.9" y="43.9">3k</text>
<text x="119.6" y="53.4">100nF</text>
<text x="119.6" y="50.3">C6</text>
<text x="64.6" y="57.9">RGB LED 0805</text>
<text x="64.6" y="54.8">D2</text>
<text x="348.9" y="64">100nF</text>
<text x="348.9" y="60.9">C12</text>
<text x="119.6" y="71.4">C8</text>
<text x="38.2" y="75.4">D1</text>
<text x="97.7" y="77.9">32.768KHz</text>
<text x="103.9" y="72.6">U6</text>
<text x="119.6" y="74.6">12pF</text>
<text x="337.8" y="77.8">BME280(optional)</text>
<text x="349.2" y="74.8">U9</text>
<text x="38.2" y="78.5">Green led 0805</text>
<text x="176" y="83.2">U5</text>
<text x="237.8" y="82">C5</text>
<text x="96.7" y="89.1">C9</text>
<text x="148.2" y="88.5">nRF52810, nRF52811, nRF52832 / 2.4GHz</text>
<text x="237.8" y="85.2">4.7uF</text>
<text x="54.3" y="92">R2</text>
<text x="54.6" y="95.5">10k</text>
<text x="96.7" y="92.2">12pF</text>
<text x="38.5" y="99.7">R6</text>
<text x="391.6" y="99">C13</text>
<text x="38.8" y="103.2">3k</text>
<text x="391.6" y="102.2">100nF</text>
<text x="38.5" y="117.7">R5</text>
<text x="38.8" y="121.2">3k</text>
<text x="353.3" y="125.4">U12</text>
<text x="342.2" y="128.9">HDC2080(optional)</text>
<text x="82.6" y="134.9">C11</text>
<text x="269.5" y="134.9">C2</text>
<text x="340.4" y="136.7">SHT20-21(optional)</text>
<text x="344.2" y="132.5">SI7021(optional)</text>
<text x="82.5" y="138.1">100nF</text>
<text x="269.5" y="138.1">100nF</text>
<text x="344" y="140.2">HTU21(optional)</text>
<text x="25" y="153.7">100uF (tantal)</text>
<text x="32.3" y="150.1">C20</text>
<text x="294.4" y="155.5">U4</text>
<text x="291.1" y="160.8">32MHz</text>
<text x="356" y="166.7">C17</text>
<text x="29.2" y="173.1">CR2032</text>
<text x="33.3" y="169.5">B1</text>
<text x="356" y="169.8">100nF</text>
<text x="264.6" y="178.1">100pF</text>
<text x="264.6" y="174.9">C7</text>
<text x="280.5" y="178">12pF</text>
<text x="280.5" y="174.9">C3</text>
<text x="314" y="179.8">12pF</text>
<text x="314" y="176.6">C4</text>
<text x="31.7" y="196.1">SW2</text>
<text x="357.7" y="196">R4</text>
<text x="20" y="199.6">Button-SMD-3x3x1.5</text>
<text x="52.6" y="203">R10</text>
<text x="357.7" y="199.1">10k</text>
<text x="52.6" y="206.2">10k</text>
<text x="204.3" y="206.6">U13</text>
<text x="355.2" y="208.4">U11</text>
<text x="189.4" y="210.1">LIS2DW12TR(optional)</text>
<text x="345.1" y="211.9">TMP117(optional)</text>
<text x="107.2" y="218.9">R3</text>
<text x="43.8" y="226">C19</text>
<text x="79" y="224.2">U1</text>
<text x="107.2" y="222">100k 1%</text>
<text x="335.1" y="226">C14</text>
<text x="41.2" y="229.5">100nF</text>
<text x="69.7" y="229.5">LMT01D(optional)</text>
<text x="335.1" y="229.2">100nF</text>
<text x="119.6" y="245.4">Q1</text>
<text x="33.5" y="249">SW1</text>
<text x="103.7" y="248.9">R1</text>
<text x="119.6" y="248.6">SMMBT3904LT1G(optional) OR R0</text>
<text x="235.2" y="250.7">100nF</text>
<text x="236.9" y="247.2">C18</text>
<text x="246.7" y="250.7">10uF</text>
<text x="247.5" y="247.2">C16</text>
<text x="259.9" y="250.7">100nF</text>
<text x="261.6" y="247.2">C15</text>
<text x="21.8" y="252.5">Button-SMD-3x3x1.5</text>
<text x="52.6" y="255.9">R11</text>
<text x="103.7" y="252">8.5k 1%</text>
<text x="52.6" y="259.1">10k</text>
<text x="43.8" y="278.9">C21</text>
<text x="40.9" y="282.5">100nF</text>
</g>
<g font-size="3.2">
<text x="105.8" y="28.4">1</text>
<text x="145.9" y="28">1</text>
<text x="190" y="28">1</text>
<text x="235.9" y="29.8">1</text>
<text x="105.8" y="31.9">2</text>
<text x="145.9" y="32.2">2</text>
<text x="145.9" y="35.8">3</text>
<text x="190" y="32.2">2</text>
<text x="190" y="35.8">3</text>
<text x="235.9" y="34">2</text>
<text x="145.9" y="39.3">4</text>
<text x="190" y="39.3">4</text>
<text x="235.9" y="37.5">3</text>
<text x="235.9" y="41.1">4</text>
<text x="334.7" y="83.4">1</text>
<text x="338.2" y="85.2">GND</text>
<text x="356.5" y="88.7">GND</text>
<text x="365.3" y="86.9">7</text>
<text x="343.5" y="150.4">2</text>
<text x="347" y="152.2">GND</text>
<text x="299.5" y="166.7" transform="rotate(-90 299.5 166.7)">2</text>
<text x="29.7" y="178.6">1</text>
<text x="38.8" y="178.6">2</text>
<text x="292.5" y="182.8" transform="rotate(-90 292.5 182.8)">4</text>
<text x="217.2" y="233.3">GND</text>
<text x="226" y="231.6">8</text>
<text x="186.9" y="235.1">6</text>
<text x="189.8" y="236.5">GND</text>
</g>
<g font-size="3.2" fill="#f00">
<text x="365.3" y="83.4">8</text>
<text x="356.8" y="85.2">VDD</text>
<text x="352.9" y="92.2">VDDIO</text>
<text x="365.3" y="90.5">6</text>
<text x="358.5" y="152.2">VDD</text>
<text x="367.1" y="150.4">5</text>
<text x="213.6" y="225.6">VDDIO</text>
<text x="226" y="224.5">10</text>
<text x="217.4" y="229.8">VDD</text>
<text x="226" y="228">9</text>
</g>
<g font-size="3.2" fill="#00f">
<text x="334.7" y="86.9">2</text>
<text x="338.2" y="88.7">CSB</text>
<text x="217.1" y="95.7">49</text>
<text x="334.7" y="90.5">3</text>
<text x="334.7" y="94">4</text>
<text x="338.2" y="92.2">SDI</text>
<text x="338.2" y="95.7">SCK</text>
<text x="356.7" y="95.7">SDO</text>
<text x="365.3" y="94">5</text>
<text x="133.6" y="99.3">1</text>
<text x="137.1" y="101">DEC1</text>
<text x="201.6" y="97.5">TermPad</text>
<text x="208.6" y="101">VDD</text>
<text x="217.1" y="99.3">48</text>
<text x="133.6" y="102.8">2</text>
<text x="133.6" y="106.3">3</text>
<text x="137.1" y="104.6">P0.00/XL1</text>
<text x="208.8" y="104.6">DCC</text>
<text x="217.1" y="106.3">46</text>
<text x="217.1" y="102.8">47</text>
<text x="133.6" y="109.9">4</text>
<text x="133.6" y="113.4">5</text>
<text x="137.1" y="108.1">P0.01/XL2</text>
<text x="137.1" y="111.6">P0.02/AIN0</text>
<text x="207" y="108.1">DEC4</text>
<text x="209.1" y="111.6">VSS</text>
<text x="217.1" y="113.4">44</text>
<text x="217.1" y="109.9">45</text>
<text x="133.6" y="116.9">6</text>
<text x="137.1" y="115.1">P0.03/AIN1</text>
<text x="137.1" y="118.7">P0.04/AIN2</text>
<text x="197.2" y="118.7">P0.31/AIN7</text>
<text x="211.1" y="115.1">NC</text>
<text x="217.1" y="116.9">43</text>
<text x="133.6" y="120.4">7</text>
<text x="133.6" y="124">8</text>
<text x="137.1" y="122.2">P0.05/AIN3</text>
<text x="137.1" y="125.7">P0.06</text>
<text x="197.2" y="125.7">P0.29/AIN5</text>
<text x="197.2" y="122.2">P0.30/AIN6</text>
<text x="217.1" y="124">41</text>
<text x="217.1" y="120.4">42</text>
<text x="131.6" y="131">10</text>
<text x="133.6" y="127.5">9</text>
<text x="137.1" y="129.3">P0.07</text>
<text x="197.2" y="129.3">P0.28/AIN4</text>
<text x="217.1" y="131">39</text>
<text x="217.1" y="127.5">40</text>
<text x="131.6" y="134.5">11</text>
<text x="137.1" y="132.8">P0.08</text>
<text x="137.1" y="136.3">P0.09/NFC1</text>
<text x="206.5" y="136.3">P0.26</text>
<text x="206.5" y="132.8">P0.27</text>
<text x="217.1" y="134.5">38</text>
<text x="131.6" y="138.1">12</text>
<text x="131.6" y="141.6">13</text>
<text x="137.1" y="139.8">P0.10/NFC2</text>
<text x="137.1" y="143.4">VDD</text>
<text x="206.5" y="139.8">P0.25</text>
<text x="208.6" y="143.4">VDD</text>
<text x="217.1" y="141.6">36</text>
<text x="217.1" y="138.1">37</text>
<text x="131.6" y="145.1">14</text>
<text x="131.6" y="148.7">15</text>
<text x="137.1" y="146.9">P0.11</text>
<text x="209.2" y="146.9">XC2</text>
<text x="217.1" y="148.7">34</text>
<text x="217.1" y="145.1">35</text>
<text x="343.5" y="146.9">1</text>
<text x="347" y="148.7">SDA</text>
<text x="359.4" y="148.7">SCL</text>
<text x="367.1" y="146.9">6</text>
<text x="131.6" y="152.2">16</text>
<text x="131.6" y="155.7">17</text>
<text x="137.1" y="150.4">P0.12</text>
<text x="137.1" y="154">P0.13</text>
<text x="207" y="154">DEC3</text>
<text x="209.2" y="150.4">XC1</text>
<text x="217.1" y="155.7">32</text>
<text x="217.1" y="152.2">33</text>
<text x="343.5" y="154">3</text>
<text x="347" y="155.7">DNC</text>
<text x="358.5" y="155.7">DNC</text>
<text x="367.1" y="154">4</text>
<text x="131.6" y="159.2">18</text>
<text x="137.1" y="157.5">P0.14</text>
<text x="137.1" y="161">P0.15</text>
<text x="207" y="157.5">DEC2</text>
<text x="209.1" y="161">VSS</text>
<text x="217.1" y="159.2">31</text>
<text x="359.5" y="159.2">EXP</text>
<text x="367.1" y="157.5">7</text>
<text x="131.6" y="162.8">19</text>
<text x="131.6" y="166.3">20</text>
<text x="137.1" y="164.5">P0.16</text>
<text x="209.2" y="164.5">ANT</text>
<text x="217.1" y="166.3">29</text>
<text x="217.1" y="162.8">30</text>
<text x="292.5" y="166.7" transform="rotate(-90 292.5 166.7)">3</text>
<text x="131.6" y="169.8">21</text>
<text x="131.6" y="173.4">22</text>
<text x="137.1" y="168.1">P0.17</text>
<text x="137.1" y="171.6">P0.18</text>
<text x="206.5" y="171.6">P0.23</text>
<text x="206.5" y="168.1">P0.24</text>
<text x="217.1" y="173.4">27</text>
<text x="217.1" y="169.8">28</text>
<text x="131.6" y="176.9">23</text>
<text x="137.1" y="175.1">P0.19</text>
<text x="137.1" y="178.6">P0.20</text>
<text x="204.1" y="178.6">SWDIO</text>
<text x="206.5" y="175.1">P0.22</text>
<text x="217.1" y="176.9">26</text>
<text x="131.6" y="180.4">24</text>
<text x="137.1" y="182.2">P0.21/RESET</text>
<text x="201.7" y="182.2">SWDCLK</text>
<text x="217.1" y="180.4">25</text>
<text x="299.5" y="182.8" transform="rotate(-90 299.5 182.8)">1</text>
<text x="26.2" y="208.6">1</text>
<text x="42.3" y="208.6">3</text>
<text x="26.2" y="212.2">2</text>
<text x="42.3" y="212.2">4</text>
<text x="186.5" y="215.7">1</text>
<text x="186.5" y="219.2">2</text>
<text x="190" y="217.5">SCL/SPC</text>
<text x="190" y="221">CS</text>
<text x="216.8" y="218.5">INT1</text>
<text x="226" y="221">11</text>
<text x="226" y="217.5">12</text>
<text x="186.5" y="222.7">3</text>
<text x="186.9" y="226.3">4</text>
<text x="189.8" y="227.7">SDA/SDI/SDO</text>
<text x="190" y="224.5">SDO/SA0</text>
<text x="216.8" y="222">INT2</text>
<text x="186.9" y="231.6">5</text>
<text x="189.8" y="233">NC</text>
<text x="218.1" y="236.9">RES</text>
<text x="226" y="235.1">7</text>
<text x="26.2" y="261.5">1</text>
<text x="42.3" y="261.5">3</text>
<text x="26.2" y="265.1">2</text>
<text x="42.3" y="265.1">4</text>
</g>
<g font-size="2.1" fill="#a54b4b">
<text x="342.6" y="217.1">5</text>
<text x="349.5" y="218.8">V+</text>
<text x="362.8" y="218.8">!INT</text>
<text x="373" y="217.1">3</text>
<text x="373" y="220.6">6</text>
<text x="362.9" y="222.4">SDA</text>
<text x="363.3" y="225.9">SCL</text>
<text x="373" y="224.2">1</text>
<text x="342.6" y="231.2">2</text>
<text x="349.5" y="233">GND</text>
<text x="361.4" y="233">ADD0</text>
<text x="373" y="231.2">4</text>
<text x="83.7" y="236.5">VN</text>
<text x="94.3" y="234.7">2</text>
<text x="84" y="245.3">VP</text>
<text x="94.3" y="243.6">1</text>
</g>
</svg>
